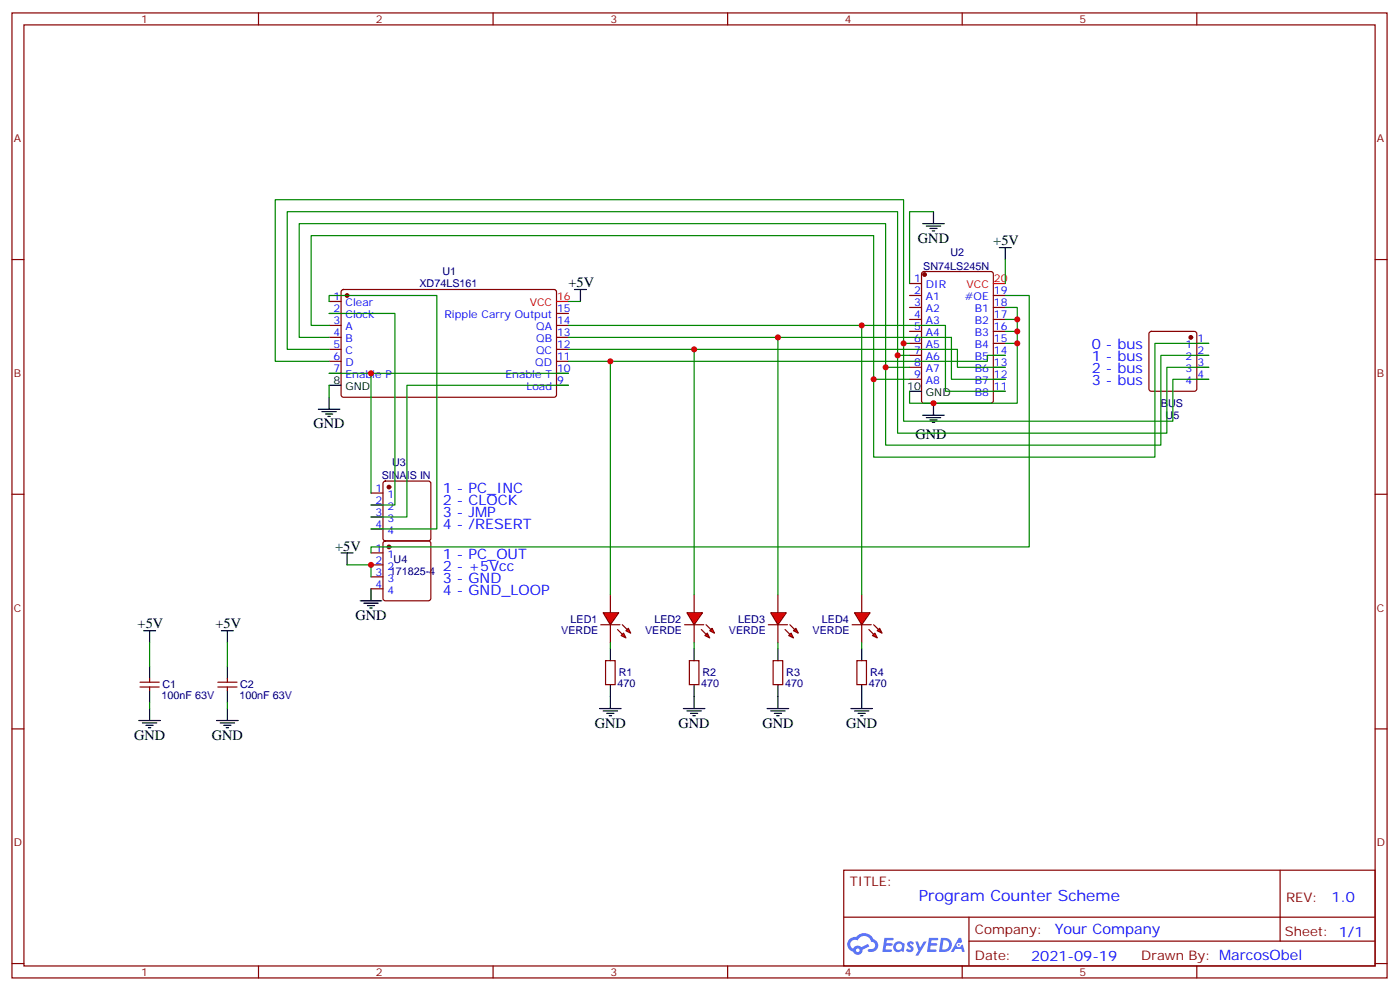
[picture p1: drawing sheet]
<svg xmlns="http://www.w3.org/2000/svg" width="413mm" height="292mm" viewBox="0 0 413 292" stroke-linecap="round" stroke-linejoin="round" font-family="sans-serif">
<g fill="none" stroke="#870000" stroke-width=".35">
<path d="M3.5 3.8h405.4v284.3h-405.4zM7.1 7.3h398.2v277.3h-398.2zM76.2 3.8v3.5M145.3 3.8v3.5M214.5 3.8v3.5M283.6 3.8v3.5M352.8 3.8v3.5M3.5 76.5h3.6M405.3 76.5h3.6M3.5 145.6h3.6M405.3 145.6h3.6M3.5 214.8h3.6"/>
<path d="M405.3 214.8h3.6M248.7 256.4h156.6v28.2h-156.6zM377.3 256.4v20.9M248.7 270.2h156.5M285.6 277.3h119.6M285.6 270.2v14.2M3.5 283.9h3.6M76.2 284.6v3.5M145.3 284.6v3.5M214.5 284.6v3.5M283.6 284.6v3.5M352.8 284.6v3.5"/>
<path d="M405.3 283.9h3.6"/>
</g>
<g fill="#5487ff">
<path d="M267.7 277.6a1.22 1.22 0 0 1 1.7 .2l-.4 .6a.47 .47 0 0 0-.3-.4 .47 .47 0 0 0-.5 .2l.1 .2a1.14 1.14 0 0 1 .8 1.8 1.14 1.14 0 0 1-1.9 0l-.2-.2 .5-.6 .7 .5a.29 .29 0 0 0 .3-.3 .29 .29 0 0 0-.2-.3 1.04 1.04 0 0 1-.6-1.7z"/>
<path d="M260.7 276.3h2.4l.3 .2-.2 .5-1.8 .1-.1 .8h1.5l.3 .4-.3 .4h-1.6l-.2 1.1h1.7l.2 .3-.2 .3-2.6 .1z"/>
<path d="M273.8 276.3h2.4l.3 .2-.1 .5-1.8 .1-.2 .8h1.6l.3 .4-.4 .4h-1.6l-.1 1.1h1.7l.2 .3-.2 .3-2.6 .1z"/>
<path d="M282.6 276.3h.7l.3 1.3-.6 .3a.69 .69 0 0 0-1 .3 .69 .69 0 0 0 .4 .9 .69 .69 0 0 0 .9-.6l.5-.2 .6 2.2h-.8l-.2-.9h-1.8l-.5 .9h-.8z"/>
<path d="M269.8 277.4h.8l.6 1.8 1.1-1.8h.9l-2.6 4.2h-.8l.9-1.5z"/>
<path d="M277.4 276.3l-.6 4.2h1.3a2.11 2.11 0 0 0 2.5-2.1 2.11 2.11 0 0 0-2.5-2.1zM278.1 277.1a1.39 1.39 0 0 1 1.7 1.4 1.39 1.39 0 0 1-1.8 1.3h-.3z"/>
<path d="M263.7 277.9a1.54 1.54 0 0 0-.1 2.2 1.54 1.54 0 0 0 2.2 .1l.6 .3 .3-2.3-.2-.3h-.4a1.49 1.49 0 0 0-2.4 0zM264 278.9a.94 .94 0 0 1 1.8 0 .94 .94 0 0 1-1.8 0z"/>
<path d="M250.4 276.7a2.18 2.18 0 0 0 1.1 3.7 1.44 1.44 0 0 0 1.6 .9 1.44 1.44 0 0 0 1.2-1.4l2-1.1-.5-.7-1.9 1a1.47 1.47 0 0 0-2.4 .4 1.39 1.39 0 0 1-.7-1.9 1.39 1.39 0 0 1 2-.5 2.12 2.12 0 0 1 2.2-1.3 2.12 2.12 0 0 1 1.9 1.7 1.14 1.14 0 0 1 1.1 1.4 1.14 1.14 0 0 1-1.7 .7 .43 .43 0 0 0-.5 .4 .43 .43 0 0 0 .4 .5 1.98 1.98 0 0 0 2.5-1.2 1.98 1.98 0 0 0-1.2-2.6 3.1 3.1 0 0 0-5.3-.6l-.9 .1zM252.3 280a.55 .55 0 0 1 1.1 0 .55 .55 0 0 1-1.1 0z"/>
<circle cx="282.6" cy="278.4" r=".26"/>
</g>
<g fill="none" stroke="#000" stroke-width=".35">
<path d="M294.6 73h3.5M296.3 73v3.5M169.3 85.3h3.6M171.1 85.3v3.5M97 113.5h3.5M97 117.1v3.5M268.1 115.3h3.5M275.2 118.8v3.5M93.8 120.6h6.4M94.9 121.3h4.2M96 122h2.1M96.7 122.7h.7"/>
<path d="M272 122.3h6.3M273 123h4.3M274.1 123.8h2.1M274.8 124.5h.7M42.3 185.8h3.6M44.1 185.8v3.6M44.1 196.4v3.6M65.3 185.8h3.5M67 185.8v3.6M67 196.4v3.6M40.9 212.3h6.4M42 213h4.2"/>
<path d="M43 213.7h2.2M43.7 214.4h.7M44.1 203.5v3.5M44.1 208.8v3.5M63.9 212.3h6.3M64.9 213h4.2M66 213.7h2.1M66.7 214.4h.7M67 203.5v3.5M67 208.8v3.5"/>
</g>
<g fill="none" stroke="#870000" stroke-width=".35">
<path d="M97 88.8h3.5M97 92.4h3.5M97 95.9h3.5M97 99.4h3.5M100.8 85.5l.4-.2 62.4 .1 .4 .6v30.6l-.7 .5-62.3-.1-.5-.7v-30.3zM164 92.4h3.6M164 95.9h3.6M164 99.4h3.6M268.1 83.5h3.5M268.1 87.1h3.5M268.1 90.6h3.5M268.1 94.1h3.5"/>
<path d="M268.1 97.6h3.5M271.9 80.2l.4-.2h19.8l.7 .4v37.7l-.5 .7h-20l-.6-.4-.1-37.7zM292.8 87.1h3.5M292.8 90.6h3.5M292.8 94.1h3.5M292.8 97.6h3.5M338.9 97.9l.5-.3h12.7l.5 .3 .2 .5v16.2l-.3 .5-.4 .2h-12.7l-.5-.2-.2-.5v-16.2zM97 102.9h3.5M97 106.5h3.5M97 110h3.5M164 102.9h3.6M164 106.5h3.6"/>
<path d="M164 110h3.6M164 113.5h3.6M268.1 101.2h3.5M268.1 104.7h3.5M268.1 108.2h3.5M268.1 111.8h3.5M292.8 101.2h3.5M292.8 104.7h3.5M292.8 108.2h3.5M292.8 111.8h3.5M292.8 115.3h3.5M352.8 101.2h3.5"/>
<path d="M352.8 104.7h3.5M352.8 108.2h3.5M352.8 111.8h3.5M109.4 145.3h3.5M109.4 148.8h3.5M109.4 152.3h3.5M109.4 155.9h3.5M113.1 142l.5-.3h12.7l.5 .3 .2 .5v16.2l-.2 .5-.5 .2h-12.7l-.5-.2-.2-.5v-16.2zM113.1 159.6l.5-.2h12.7l.5 .2 .2 .5v16.2l-.2 .5-.5 .2h-12.7l-.5-.2-.2-.5v-16.2zM109.4 162.9h3.5M109.4 166.4h3.5M109.4 170h3.5"/>
<path d="M109.4 173.5h3.5M44.1 200v1M67 200v1M41.3 201h5.6M41.3 202.4h5.6M44.1 202.4v1.1M64.2 201h5.6M64.2 202.4h5.6M67 202.4v1.1"/>
</g>
<g fill="none" stroke="#008700" stroke-width=".35">
<path d="M296.3 76.5v7M97 92.4h19.4v56.4h-7M97 88.8v-1.7h31.8v68.8h-19.4M167.6 95.9h111.1v19.4h17.6M167.6 99.4h112.9v12.4h15.8M167.6 88.8h3.5M97 113.5v3.6M97 110h70.6M109.4 110v35.3M167.6 113.5h-47.7v38.8h-10.5M167.6 102.9h114.6v5.3h14.1M296.3 104.7h-5.3v1.8h-123.4"/>
<path d="M44.1 189.4v7M67 189.4v7M44.1 207v1.8M67 207v1.8"/>
</g>
<g fill="#870000" stroke="#870000" stroke-width=".35">
<circle cx="102.3" cy="87.1" r=".53"/>
<circle cx="272.5" cy="80.9" r=".53"/>
<circle cx="114.7" cy="143.5" r=".53"/>
<circle cx="114.7" cy="161.1" r=".53"/>
<circle cx="351" cy="99.4" r=".53"/>
</g>
<path d="M164 88.8h3.6M292.8 83.5h3.5" fill="none" stroke="#f00" stroke-width=".35"/>
<g fill="#f00" stroke="#870000" stroke-width=".35">
<path d="M177.8 180.6h4.6l-2.5 3.5z"/>
<path d="M177.1 184.1h5.6z"/>
</g>
<g fill="#870000" stroke="#870000" stroke-width=".35">
<path d="M183.4 184.1l1.5 1.4z"/>
<path d="M182 185.5l1.4 1.4z"/>
</g>
<g fill="#f00" stroke="#870000" stroke-width=".35">
<path d="M184.5 185.8l.7-.7 .7 1.4z"/>
<path d="M183.1 187.3l.7-.8 .7 1.5z"/>
</g>
<path d="M179.9 175.3v5.3M179.9 184.1v5.3" fill="none" stroke="#870000" stroke-width=".35"/>
<g fill="#f00" stroke="#870000" stroke-width=".35">
<path d="M202.5 180.6h4.6l-2.5 3.5z"/>
<path d="M201.8 184.1h5.6z"/>
</g>
<g fill="#870000" stroke="#870000" stroke-width=".35">
<path d="M208.1 184.1l1.4 1.4z"/>
<path d="M206.7 185.5l1.4 1.4z"/>
</g>
<g fill="#f00" stroke="#870000" stroke-width=".35">
<path d="M209.2 185.8l.7-.7 .7 1.4z"/>
<path d="M207.8 187.3l.7-.8 .7 1.5z"/>
</g>
<path d="M204.6 175.3v5.3M204.6 184.1v5.3" fill="none" stroke="#870000" stroke-width=".35"/>
<g fill="#f00" stroke="#870000" stroke-width=".35">
<path d="M227.2 180.6h4.6l-2.5 3.5z"/>
<path d="M226.5 184.1h5.6z"/>
</g>
<g fill="#870000" stroke="#870000" stroke-width=".35">
<path d="M232.8 184.1l1.4 1.4z"/>
<path d="M231.4 185.5l1.4 1.4z"/>
</g>
<g fill="#f00" stroke="#870000" stroke-width=".35">
<path d="M233.9 185.8l.7-.7 .7 1.4z"/>
<path d="M232.5 187.3l.7-.8 .7 1.5z"/>
</g>
<path d="M229.3 175.3v5.3M229.3 184.1v5.3" fill="none" stroke="#870000" stroke-width=".35"/>
<g fill="#f00" stroke="#870000" stroke-width=".35">
<path d="M251.9 180.6h4.6l-2.5 3.5z"/>
<path d="M251.2 184.1h5.6z"/>
</g>
<g fill="#870000" stroke="#870000" stroke-width=".35">
<path d="M257.5 184.1l1.4 1.4z"/>
<path d="M256.1 185.5l1.4 1.4z"/>
</g>
<g fill="#f00" stroke="#870000" stroke-width=".35">
<path d="M259.3 185.1l.7 1.4-1.4-.7z"/>
<path d="M257.2 187.3l.7-.8 .7 1.5z"/>
</g>
<path d="M254 175.3v5.3M178.5 194.7h2.8v7h-2.8zM203.2 194.7h2.8v7h-2.8zM227.9 194.7h2.8v7h-2.8zM252.6 194.7h2.8v7h-2.8zM254 184.1v5.3" fill="none" stroke="#870000" stroke-width=".35"/>
<g fill="none" stroke="#000" stroke-width=".35">
<path d="M272 65.9h6.3M273 66.6h4.3M274.1 67.3h2.1M274.8 68h.7M275.2 62.4v3.5M100.5 162.9h3.6M102.3 162.9v3.5M106.2 177h6.3M107.2 177.7h4.3M108.3 178.4h2.1M109 179.1h.7M109.4 173.5v3.5"/>
<path d="M179.9 191.1v3.6M204.6 191.1v3.6M229.3 191.1v3.6M254 191.1v3.6M176.7 208.8h6.4M177.8 209.5h4.2M178.9 210.2h2.1M179.6 210.9h.7M179.9 201.7v7.1M201.4 208.8h6.4M202.5 209.5h4.2M203.6 210.2h2.1"/>
<path d="M204.3 210.9h.7M204.6 201.7v7.1M226.1 208.8h6.4M227.2 209.5h4.2M228.2 210.2h2.2M229 210.9h.7M229.3 201.7v7.1M250.8 208.8h6.4M251.9 209.5h4.2M252.9 210.2h2.2M253.6 210.9h.8M254 201.7v7.1"/>
</g>
<g fill="none" stroke="#008700" stroke-width=".35">
<path d="M275.2 62.4h-7.1v21.1M97 95.9h-5.3v-26.5h165.8v42.4h10.6M97 99.4h-8.8v-33.5h172.9v42.3h7M229.3 99.4v75.9M254 95.9v79.4M296.3 90.6h3.6v10.6h-3.6M296.3 87.1h7.1v74h-194v1.8M296.3 94.1h3.6M296.3 97.6h3.6M97 102.9h-12.3v-40.5h179.9v42.3h3.5M179.9 106.5v68.8M204.6 102.9v72.4"/>
<path d="M264.6 104.7v22.9h79.4v-19.4h12.3M266.3 101.2v22.9h79.4v-12.3h10.6M268.1 101.2h-1.8v-42.4h-185.2v47.7h15.9M299.9 101.2v17.6h-31.8v-3.5M356.3 101.2h-15.9v33.5h-82.9v-22.9M356.3 104.7h-14.1v26.5h-81.1v-23M102.3 166.4h7.1v3.6M179.9 189.4v1.7M204.6 189.4v1.7M229.3 189.4v1.7M254 189.4v1.7"/>
</g>
<g fill="#c00">
<circle cx="109.4" cy="110" r=".88"/>
<circle cx="179.9" cy="106.5" r=".88"/>
<circle cx="204.6" cy="102.9" r=".88"/>
<circle cx="229.3" cy="99.4" r=".88"/>
<circle cx="254" cy="95.9" r=".88"/>
<circle cx="257.5" cy="111.8" r=".88"/>
<circle cx="261.1" cy="108.2" r=".88"/>
<circle cx="264.6" cy="104.7" r=".88"/>
<circle cx="266.3" cy="101.2" r=".88"/>
<circle cx="299.9" cy="94.1" r=".88"/>
<circle cx="299.9" cy="97.6" r=".88"/>
<circle cx="299.9" cy="101.2" r=".88"/>
<circle cx="275.2" cy="118.8" r=".88"/>
<circle cx="109.4" cy="166.4" r=".88"/>
</g>
<text font-size="4.6" fill="#00f" x="270.8" y="265.4">Program Counter Scheme</text>
<g font-size="4.2">
<text x="270.6" y="71.5">GND</text>
<text x="292.8" y="72.2">+5V</text>
<text x="167.6" y="84.6">+5V</text>
<text x="92.4" y="126.2">GND</text>
<text x="269.9" y="129.4">GND</text>
<text x="98.8" y="162.2">+5V</text>
<text x="40.6" y="185.1">+5V</text>
<text x="63.5" y="185.1">+5V</text>
<text x="104.8" y="182.7">GND</text>
<text x="175.3" y="214.4">GND</text>
<text x="200" y="214.4">GND</text>
<text x="224.7" y="214.4">GND</text>
<text x="249.4" y="214.4">GND</text>
<text x="39.5" y="217.9">GND</text>
<text x="62.4" y="217.9">GND</text>
</g>
<g font-size="4.2" fill="#00f">
<text x="321.8" y="102.9">0 - bus</text>
<text x="321.8" y="106.5">1 - bus</text>
<text x="321.8" y="110">2 - bus</text>
<text x="321.8" y="113.5">3 - bus</text>
<text x="130.5" y="145.3">1 - PC_INC</text>
<text x="130.5" y="148.8">2 - CLOCK</text>
<text x="130.5" y="152.3">3 - JMP</text>
<text x="130.5" y="155.9">4 - /RESERT</text>
<text x="130.5" y="164.7">1 - PC_OUT</text>
<text x="130.5" y="168.2">2 - +5Vcc</text>
<text x="130.5" y="171.7">3 - GND</text>
<text x="130.5" y="175.3">4 - GND_LOOP</text>
<text x="392.5" y="265.7">1.0</text>
<text x="310.9" y="275.2">Your Company</text>
<text x="304" y="283">2021-09-19</text>
</g>
<g font-size="3.9" fill="#800">
<text x="250.5" y="261">TITLE:</text>
<text x="379.1" y="265.7">REV:</text>
<text x="287.4" y="275.2">Company:</text>
<text x="378.7" y="275.8">Sheet: 1/1</text>
<text x="287.4" y="282.9">Date:</text>
<text x="336.4" y="282.9">Drawn By: MarcosObel</text>
</g>
<g font-size="3.2" fill="#800">
<text x="41.6" y="6.8">1</text>
<text x="110.8" y="6.8">2</text>
<text x="179.9" y="6.8">3</text>
<text x="249.1" y="6.8">4</text>
<text x="318.2" y="6.8">5</text>
<text x="4.1" y="41.9">A</text>
<text x="405.9" y="41.9">A</text>
<text x="4.1" y="111.1">B</text>
<text x="405.9" y="111.1">B</text>
<text x="4.1" y="180.2">C</text>
<text x="405.9" y="180.2">C</text>
<text x="4.1" y="249.3">D</text>
<text x="405.9" y="249.3">D</text>
<text x="41.6" y="287.6">1</text>
<text x="110.8" y="287.6">2</text>
<text x="179.9" y="287.6">3</text>
<text x="249.1" y="287.6">4</text>
<text x="318.2" y="287.6">5</text>
</g>
<g font-size="3.2" fill="#000080">
<text x="280.2" y="75.5">U2</text>
<text x="130.4" y="80.9">U1</text>
<text x="272.2" y="79.4">SN74LS245N</text>
<text x="123.6" y="84.6">XD74LS161</text>
<text x="342.2" y="119.9">BUS</text>
<text x="343.6" y="123.5">U5</text>
<text x="115.6" y="137.3">U3</text>
<text x="112.5" y="141.1">SINAIS IN</text>
<text x="116" y="165.8">U4</text>
<text x="114.9" y="169.3">171825-4</text>
<text x="168.2" y="183.4">LED1</text>
<text x="192.9" y="183.4">LED2</text>
<text x="217.6" y="183.4">LED3</text>
<text x="242.3" y="183.4">LED4</text>
<text x="165.5" y="186.7">VERDE</text>
<text x="190.1" y="186.7">VERDE</text>
<text x="214.8" y="186.7">VERDE</text>
<text x="239.5" y="186.7">VERDE</text>
<text x="47.9" y="202.9">C1</text>
<text x="70.8" y="202.9">C2</text>
<text x="182" y="202.4">470</text>
<text x="182.4" y="199.2">R1</text>
<text x="206.7" y="202.4">470</text>
<text x="207.1" y="199.2">R2</text>
<text x="231.4" y="202.4">470</text>
<text x="231.8" y="199.2">R3</text>
<text x="256.1" y="202.4">470</text>
<text x="256.5" y="199.2">R4</text>
<text x="47.6" y="206.1">100nF 63V</text>
<text x="70.6" y="206.1">100nF 63V</text>
</g>
<g font-size="3.2" fill="#00f">
<text x="269.4" y="83.2">1</text>
<text x="98.4" y="88.5">1</text>
<text x="269.4" y="86.7">2</text>
<text x="272.9" y="84.9">DIR</text>
<text x="272.9" y="88.5">A1</text>
<text x="284.4" y="88.5">#OE</text>
<text x="293" y="86.7">19</text>
<text x="98.4" y="92">2</text>
<text x="98.4" y="95.5">3</text>
<text x="101.8" y="90.2">Clear</text>
<text x="101.8" y="93.8">Clock</text>
<text x="131" y="93.8">Ripple Carry Output</text>
<text x="164.2" y="95.5">14</text>
<text x="164.2" y="92">15</text>
<text x="269.4" y="90.2">3</text>
<text x="269.4" y="93.8">4</text>
<text x="272.9" y="92">A2</text>
<text x="272.9" y="95.5">A3</text>
<text x="287.3" y="95.5">B2</text>
<text x="287.3" y="92">B1</text>
<text x="293" y="93.8">17</text>
<text x="293" y="90.2">18</text>
<text x="98.4" y="99.1">4</text>
<text x="101.8" y="97.3">A</text>
<text x="101.8" y="100.8">B</text>
<text x="158.1" y="100.8">QB</text>
<text x="158.1" y="97.3">QA</text>
<text x="164.2" y="99.1">13</text>
<text x="269.4" y="97.3">5</text>
<text x="269.4" y="100.8">6</text>
<text x="272.9" y="99.1">A4</text>
<text x="287.3" y="99.1">B3</text>
<text x="293" y="100.8">15</text>
<text x="293" y="97.3">16</text>
<text x="353" y="100.8">1</text>
<text x="98.4" y="102.6">5</text>
<text x="98.4" y="106.1">6</text>
<text x="101.8" y="104.4">C</text>
<text x="101.8" y="107.9">D</text>
<text x="157.8" y="107.9">QD</text>
<text x="158" y="104.4">QC</text>
<text x="164.2" y="106.1">11</text>
<text x="164.2" y="102.6">12</text>
<text x="269.4" y="104.4">7</text>
<text x="269.4" y="107.9">8</text>
<text x="272.9" y="102.6">A5</text>
<text x="272.9" y="106.1">A6</text>
<text x="287.3" y="106.1">B5</text>
<text x="287.3" y="102.6">B4</text>
<text x="293" y="107.9">13</text>
<text x="293" y="104.4">14</text>
<text x="349.5" y="102.6">1</text>
<text x="349.5" y="106.1">2</text>
<text x="353" y="104.4">2</text>
<text x="353" y="107.9">3</text>
<text x="98.4" y="109.6">7</text>
<text x="101.8" y="111.4">Enable P</text>
<text x="149" y="111.4">Enable T</text>
<text x="164.2" y="113.2">9</text>
<text x="164.2" y="109.6">10</text>
<text x="269.4" y="111.4">9</text>
<text x="272.9" y="109.6">A7</text>
<text x="272.9" y="113.2">A8</text>
<text x="287.3" y="113.2">B7</text>
<text x="287.3" y="109.6">B6</text>
<text x="293" y="111.4">12</text>
<text x="349.5" y="109.6">3</text>
<text x="349.5" y="113.2">4</text>
<text x="353" y="111.4">4</text>
<text x="155.2" y="114.9">Load</text>
<text x="287.3" y="116.7">B8</text>
<text x="293" y="114.9">11</text>
<text x="110.7" y="144.9">1</text>
<text x="110.7" y="148.4">2</text>
<text x="114.2" y="146.7">1</text>
<text x="110.7" y="152">3</text>
<text x="110.7" y="155.5">4</text>
<text x="114.2" y="150.2">2</text>
<text x="114.2" y="153.7">3</text>
<text x="114.2" y="157.3">4</text>
<text x="110.7" y="162.6">1</text>
<text x="110.7" y="166.1">2</text>
<text x="114.2" y="164.3">1</text>
<text x="114.2" y="167.9">2</text>
<text x="110.7" y="169.6">3</text>
<text x="110.7" y="173.1">4</text>
<text x="114.2" y="171.4">3</text>
<text x="114.2" y="174.9">4</text>
</g>
<g font-size="3.2" fill="#f00">
<text x="293" y="83.2">20</text>
<text x="164.2" y="88.5">16</text>
<text x="284.9" y="84.9">VCC</text>
<text x="156.1" y="90.2">VCC</text>
</g>
<g font-size="3.2">
<text x="98.4" y="113.2">8</text>
<text x="101.8" y="114.9">GND</text>
<text x="267.4" y="114.9">10</text>
<text x="272.9" y="116.7">GND</text>
</g>
</svg>
